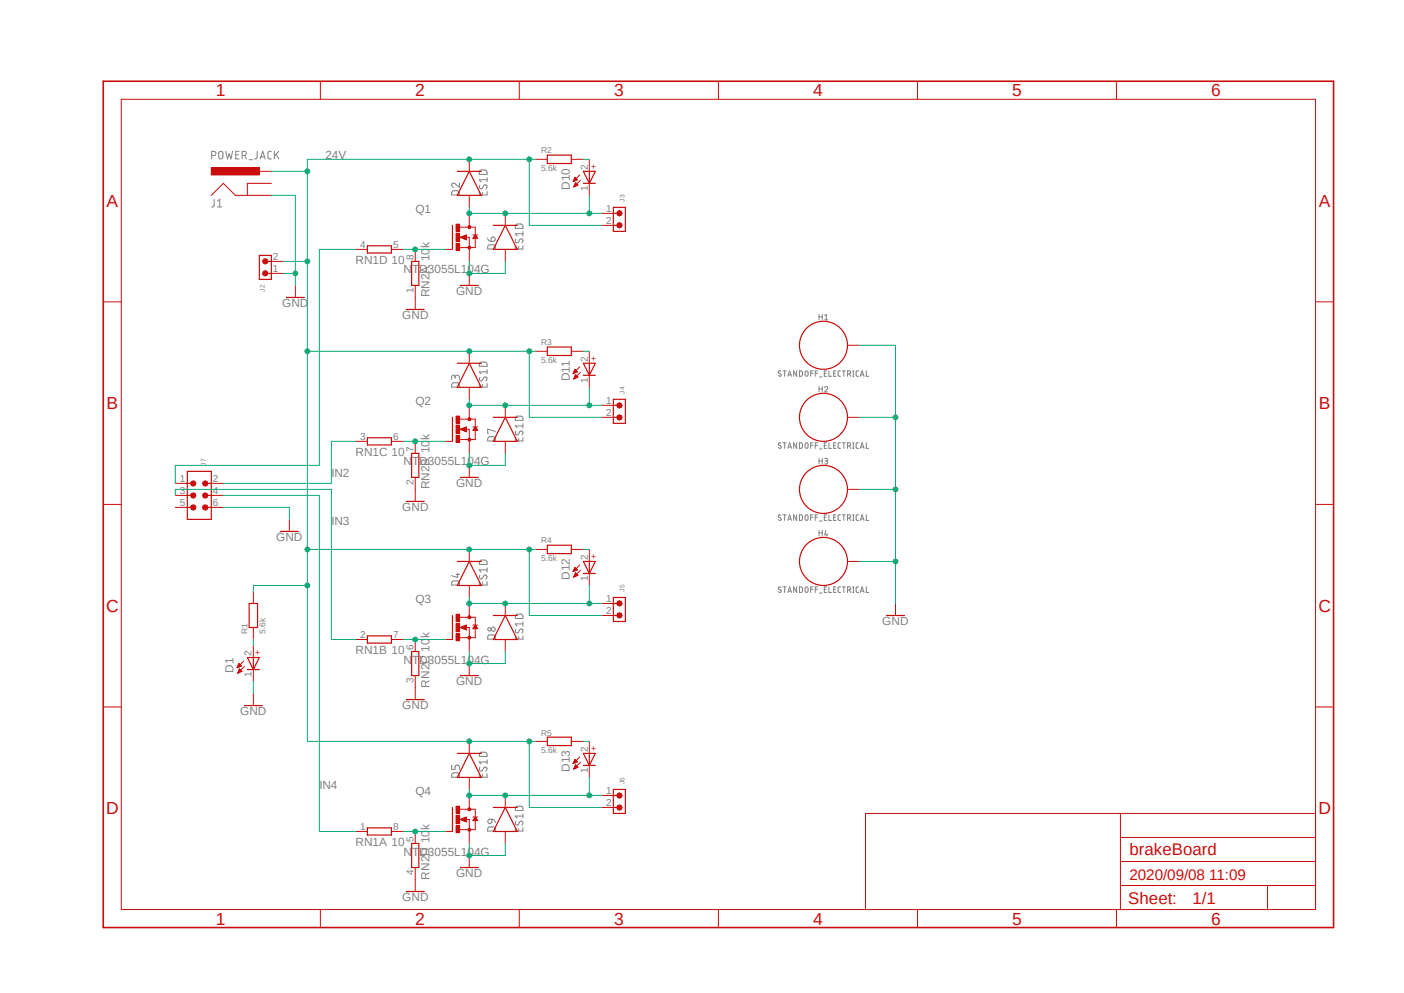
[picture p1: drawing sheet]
<svg xmlns="http://www.w3.org/2000/svg" width="297mm" height="210mm" viewBox="0 0 297 210" stroke-linecap="round" stroke-linejoin="round" font-family="sans-serif">
<path d="M21.3 16.8l261.2 179.9M282.5 16.8l-261.2 179.9" fill="none" stroke="#fff" stroke-width=".21"/>
<g fill="none" stroke="#808080" stroke-width=".21">
<path d="M44.8 32.9h.4a.45 .45 0 0 0 .5-.5 .45 .45 0 0 0-.5-.4h-.4v1.6M46.3 32.2a.46 .46 0 0 1 .5-.2 .46 .46 0 0 1 .4 .4v.7a.45 .45 0 0 1-.5 .5 .45 .45 0 0 1-.4-.5zM47.8 32l.3 1.6 .4-1.1 .4 1.1 .3-1.6M49.9 32.7h.5M50.6 32h-.7v1.6h.7M51.2 32.9h.7a.46 .46 0 0 0 .2-.5 .46 .46 0 0 0-.4-.4h-.5v1.6M51.8 32.9l.3 .7M52.7 33.8h.7M54.4 32v1.3a.4 .4 0 0 1-.6 .3M55 33.6l.6-1.6 .5 1.6M55.2 33.2h.8M57.4 32h-.5l-.2 .3v1.1l.7 .2"/>
<path d="M58 32v1.6M58.4 32.6l.6 1M59 32l-1 1M97.2 38.7v.9l-.9-.7a.45 .45 0 0 0-.8 .1 .45 .45 0 0 0 .4 .6M101.5 39.2l-.1 .6a.38 .38 0 0 0 .7 0l.3-.6a.34 .34 0 0 1 .6 0v.3l-.2 .5M101.6 36h1.2l.2 .4v.5h-1.6v-.5zM103 37.6v.9M103 38h-1.6l.4 .5M45.3 42.2v1.2a.38 .38 0 0 1-.5 .4M46 43.8h.9M46 42.5l.5-.3v1.6M95.8 40.4a1.26 1.26 0 0 1 1.3 .2l.1 .6h-1.7v-.4z"/>
<path d="M101.4 40.5v.7h1.6v-.7M102.1 40.7v.5M103.2 50.3a.72 .72 0 0 0 .7 .8M103.4 51.8a1.3 1.3 0 0 1 1.3 .2l.1 .7h-1.6v-.5zM103.9 50.3a.46 .46 0 0 1 .8 .1 .46 .46 0 0 1-.3 .7h-.5zM109 51.9v.8h1.6v-.8M109.1 50.6v.6a.38 .38 0 0 0 .6 0l.2-.5a.37 .37 0 0 1 .5-.2 .37 .37 0 0 1 .2 .4l-.2 .5M109.2 47.5h1.2l.2 .1v.7h-1.6v-.5zM109.7 52.1v.6M110.6 49v.9M110.6 49.4h-1.6l.4 .5M96.3 79.8a.47 .47 0 0 1 .4-.5 .47 .47 0 0 1 .5 .5v.4"/>
<path d="M101.5 79.8l-.1 .2a.38 .38 0 0 0 .1 .5 .38 .38 0 0 0 .6-.1l.3-.5a.37 .37 0 0 1 .4-.2 .37 .37 0 0 1 .2 .4l-.2 .5M101.6 76.6a1.3 1.3 0 0 1 1.4 .2v.7h-1.6zM103 78.2v.9M103 78.7h-1.6l.4 .4M165.2 78.5l-.4-.1-.2 .3 .6 .5v.3l-.2 .1-.4-.2M165.7 78.4h.6M166 78.4v1.2M166.7 79.6l.3-1.2 .4 1.2M166.8 79.3h.5M168.5 78.4v1.2l-.6-1.2v1.2M169.1 78.4l.6 .2 .1 .6-.2 .3-.5 .1zM170.3 78.6l.3-.2 .3 .2v.6a.32 .32 0 0 1-.3 .4 .32 .32 0 0 1-.3-.4z"/>
<path d="M171.5 79h.5M172 78.4h-.5v1.2M172.5 79h.5M173 78.4h-.5v1.2M173.3 66.5v1.1M173.3 67h.6M173.4 79.7h.5M173.9 66.5v1.1M174.4 79h.4M174.5 66.8l.3-.3v1.1M174.5 67.6h.6M174.9 78.4h-.5v1.2h.5"/>
<path d="M175.3 78.4v1.2h.6M176.4 79h.3M176.9 78.4h-.5v1.2h.5M177.8 78.4l-.4 .1-.1 .2v.8l.5 .1M178.2 78.4h.6M178.5 78.4v1.2M179.3 79.1h.3a.32 .32 0 0 0 .4-.3 .32 .32 0 0 0-.4-.4h-.3v1.2M179.7 79.1l.3 .5M180.4 78.4h.2M180.4 79.6h.2M180.5 78.4v1.2M181.6 78.4l-.4 .1-.1 .2v.8l.5 .1"/>
<path d="M182 79.6l.4-1.2 .4 1.2M182.1 79.3h.6M183.3 78.4v1.2h.5M95.8 81h1.1l.3 .4v.5h-1.7v-.5zM96.3 80.1l-.1-.6a.37 .37 0 0 0-.4-.2 .37 .37 0 0 0-.3 .4v.5M101.4 81.1v.8h1.6v-.8M102.1 81.3v.6M103.4 92.4a1.3 1.3 0 0 1 1.3 .2l.1 .7h-1.6zM104.8 91.2l-1.6-.4v.9h.1M109 92.5v.8h1.6v-.8M109.1 91.2v.2a.38 .38 0 0 0 .1 .5 .38 .38 0 0 0 .5-.1l.2-.5a.37 .37 0 0 1 .4-.1 .37 .37 0 0 1 .3 .3l-.2 .5M109.2 88.1a1.3 1.3 0 0 1 1.4 .1v.7h-1.6v-.5z"/>
<path d="M109.7 92.8v.5M110.6 89.6v.9M110.6 90.1h-1.6l.4 .4M165.2 93.8l-.4-.1-.2 .2 .5 .4 .1 .4-.2 .1-.4-.1M165.7 93.6h.6M166 93.6v1.2M166.7 94.8l.3-1.2 .4 1.2M166.8 94.5h.5M168.5 93.6v1.2l-.6-1.2v1.2M169.1 93.6l.6 .2 .1 .7-.2 .3h-.5zM170.5 93.7a.32 .32 0 0 1 .4 .3v.5a.32 .32 0 0 1-.3 .3 .32 .32 0 0 1-.3-.3zM171.5 94.2h.5"/>
<path d="M172 93.6h-.5v1.2M172.5 94.2h.5M173 93.6h-.5v1.2M173.3 81.7v1.2M173.3 96.9v1.2M173.3 82.3h.6M173.3 97.5h.6M173.4 95h.5M173.9 81.7v1.2M173.9 96.9v1.2M174.4 94.2h.4M174.5 82l.2-.3h.3l.1 .4-.6 .8h.6"/>
<path d="M174.5 96.9h.3l.3 .3-.1 .2-.4 .1M174.8 97.5l.2 .1v.4l-.5 .1M174.9 93.6h-.5v1.2h.5M175.3 93.6v1.2h.6M176.4 94.2h.3M176.9 93.6h-.5v1.2h.5M177.8 93.6l-.4 .1-.1 .2v.8l.5 .1M178.2 93.6h.6M178.5 93.6v1.2M179.3 94.3h.3a.34 .34 0 0 0 .4-.3 .34 .34 0 0 0-.4-.4h-.3v1.2M179.7 94.3l.3 .5M180.4 93.6h.2"/>
<path d="M180.4 94.8h.2M180.5 93.6v1.2M181.6 93.6l-.4 .1-.1 .2v.8l.5 .1M182 94.8l.4-1.2 .4 1.2M182.1 94.5h.6M183.3 93.6v1.2h.5M101.6 118.5h1.2l.2 .4v.5h-1.6v-.5zM165.2 109l-.3-.1-.3 .2 .2 .3 .3 .2 .1 .3-.2 .2-.4-.2M165.7 108.9h.6M166 108.9v1.2M166.7 110.1l.3-1.2 .4 1.2M166.8 109.8h.5"/>
<path d="M168.5 108.9v1.2l-.6-1.2v1.2M169.1 108.9l.6 .2 .1 .6-.2 .3-.5 .1zM170.5 108.9a.32 .32 0 0 1 .4 .3v.5a.32 .32 0 0 1-.3 .4 .32 .32 0 0 1-.3-.4zM171.5 109.4h.5M172 108.9h-.5v1.2M172.5 109.4h.5M173 108.9h-.5v1.2M173.3 112.2v1.2M173.3 112.7h.6M173.4 110.2h.5M173.9 112.2v1.2M174.4 109.4h.4"/>
<path d="M174.7 112.2l-.2 .9h.6M174.9 108.9h-.5v1.2h.5M174.9 112.9v.5M175.3 108.9v1.2h.6M176.4 109.4h.3M176.9 108.9h-.5v1.2h.5M177.8 108.9h-.3l-.2 .2v.8l.5 .2M178.2 108.9h.6M178.5 108.9v1.2M179.3 109.6h.3a.34 .34 0 0 0 .4-.4 .34 .34 0 0 0-.4-.3h-.3v1.2M179.7 109.6l.3 .5M180.4 108.9h.2"/>
<path d="M180.4 110.1h.2M180.5 108.9v1.2M181.6 108.9h-.2l-.3 .2v.8l.5 .2M182 110.1l.4-1.2 .4 1.2M182.1 109.8h.6M183.3 108.9v1.2h.5M95.6 123.1a1.26 1.26 0 0 1 1.3-.2l.3 .4v.4h-1.7zM96.5 121.5h.7M96.8 121.2v.9l-1.3-.3M101.4 123v.7h1.6v-.7M101.5 121.7l-.1 .2a.37 .37 0 0 0 .2 .5 .37 .37 0 0 0 .5-.1l.4-.7a.38 .38 0 0 1 .5 .4l-.2 .5M102.1 123.2v.5"/>
<path d="M103 120.1v.9M103 120.5h-1.6l.4 .5M103.4 134.3a1.3 1.3 0 0 1 1.3 .2l.1 .7h-1.6v-.5zM109 134.5v.7h1.6v-.7M109.1 133.1v.6a.38 .38 0 0 0 .6 0l.2-.5a.37 .37 0 0 1 .5-.2 .37 .37 0 0 1 .2 .4l-.2 .5M109.2 130h1.2l.2 .1v.7h-1.6v-.5zM109.7 134.6v.6M110.6 131.5v.9M110.6 132h-1.6l.4 .4M165.2 124.2h-.4l-.2 .2 .2 .2 .4 .3v.3l-.2 .1-.4-.2M165.7 124.1h.6M166 124.1v1.2"/>
<path d="M166.7 125.3l.3-1.2 .4 1.2M166.8 125h.5M168.5 124.1v1.2l-.6-1.2v1.2M169.1 124.1l.6 .2 .1 .7-.2 .3h-.5zM170.5 124.2a.32 .32 0 0 1 .4 .3v.5a.32 .32 0 0 1-.3 .3 .32 .32 0 0 1-.3-.3zM171.5 124.6h.5M172 124.1h-.5v1.2M172.5 124.6h.5M173 124.1h-.5v1.2M173.4 125.4h.5M174.4 124.6h.4M174.9 124.1h-.5v1.2h.5"/>
<path d="M175.3 124.1v1.2h.6M176.4 124.6h.3M176.9 124.1h-.5v1.2h.5M177.8 124.1h-.3l-.2 .3v.8l.5 .1M178.2 124.1h.6M178.5 124.1v1.2M179.3 124.8l.5-.1a.31 .31 0 0 0 .1-.4 .31 .31 0 0 0-.3-.2h-.3v1.2M179.7 124.8l.3 .5M180.4 124.1h.2M180.4 125.3h.2M180.5 124.1v1.2M181.6 124.1h-.2l-.3 .3v.8l.5 .1"/>
<path d="M182 125.3l.4-1.2 .4 1.2M182.1 125h.6M183.3 124.1v1.2h.5M101.6 159.1a1.3 1.3 0 0 1 1.4 .2v.7h-1.6zM95.5 161.8v.9h.8v-.5a.47 .47 0 0 1 .4-.4 .47 .47 0 0 1 .5 .4v.5M95.6 163.7l.4-.3 .9 .1 .3 .4v.5h-1.7zM101.4 163.7v.7h1.6v-.7M101.5 162.3l-.1 .6a.38 .38 0 0 0 .7 0l.3-.5a.37 .37 0 0 1 .4-.2 .37 .37 0 0 1 .2 .4l-.2 .5M102.1 163.8v.6M103 160.7v.9M103 161.2h-1.6l.4 .4M103.3 175.1l.3-.2 1 .1 .2 .3v.5h-1.6z"/>
<path d="M103.4 173.3h.7l-.1 .7a.47 .47 0 0 1-.7 0 .47 .47 0 0 1 .1-.7zM104.1 173.3a.72 .72 0 0 1 .7 .7M109 175v.8h1.6v-.8M109.1 173.7v.2a.38 .38 0 0 0 .1 .5 .38 .38 0 0 0 .5-.1l.2-.5a.37 .37 0 0 1 .4-.1 .37 .37 0 0 1 .3 .3l-.2 .5M109.2 170.6a1.3 1.3 0 0 1 1.4 .1v.7h-1.6zM109.7 175.3v.5M110.6 172.1v.9M110.6 172.6h-1.6l.4 .4"/>
<circle cx="103.5" cy="133.1" r=".35"/>
<circle cx="104.4" cy="133.1" r=".45"/>
</g>
<g fill="none" stroke="#c90d0c" stroke-width=".21">
<path d="M67.8 17.2v3.8M109.9 17.2v3.8M152 17.2v3.8M194.1 17.2v3.8M236.2 17.2v3.8M25.7 21h252.6v171.4h-252.6zM99.3 33.7v2.5M113.2 33.7h2.6M120.9 33.7h2.5M75.2 52.7h2.5M82.8 52.7h2.5M87.8 52.7v2.6"/>
<path d="M99.3 41.3v2.6M99.3 57.8v2.6M106.9 45.1v2.6M106.9 52.7v2.6M127.2 45.1h2.6M127.2 47.7h2.6M21.8 63.8h3.9M62.5 60.4v2.5M87.8 60.4v2.5M278.3 63.8h3.8M75.2 93.3h2.5M82.8 93.3h2.5"/>
<path d="M87.8 93.3v2.6M21.8 106.7h3.9M87.8 101v2.5M278.3 106.7h3.8M75.2 135.3h2.5M82.8 135.3h2.5M87.8 135.3v2.5M21.8 149.5h3.9M87.8 142.9v2.5M278.3 149.5h3.8M75.2 175.9h2.5M82.8 175.9h2.5"/>
<path d="M87.8 175.9v2.5M237 172v20.4M237 177.1h41.3M278.3 172h-95.2v20.4M67.8 192.4v3.8M87.8 183.5v2.5M109.9 192.4v3.8M152 192.4v3.8M194.1 192.4v3.8M236.2 192.4v3.8M237 187.3h41.3M237 182.2h41.3"/>
<path d="M268.1 187.3v5.1"/>
</g>
<path d="M21.8 17.2h260.3v179h-260.3z" fill="none" stroke="#c90d0c" stroke-width=".34"/>
<g fill="none" stroke="#c90d0c" stroke-width=".25">
<path d="M96.7 36.2h5.1M99.3 36.2l2.5 5.1h-5.1zM115.8 32.8h5.1v1.8h-5.1zM77.7 52h5.1v1.5h-5.1zM87.1 55.3h1.5v5.1h-1.5zM104.4 47.7h5M106.9 47.7l2.5 5h-5zM129.8 47.7h1.2M129.8 43.9h2.5v5h-2.5zM129.8 45.1h1.2M60.6 62.9h3.8M97.4 60.4h3.8"/>
<path d="M77.7 92.6h5.1v1.5h-5.1zM87.1 95.9h1.5v5.1h-1.5zM77.7 134.5h5.1v1.5h-5.1zM87.1 137.8h1.5v5.1h-1.5zM77.7 175.1h5.1v1.5h-5.1zM87.1 178.4h1.5v5.1h-1.5z"/>
</g>
<circle cx="131" cy="45.1" r=".57" fill="#c90d0c"/>
<circle cx="131" cy="45.1" r=".57" fill="none" stroke="#c90d0c" stroke-width=".21"/>
<circle cx="131" cy="47.6" r=".57" fill="#c90d0c"/>
<g fill="none" stroke="#c90d0c" stroke-width=".21">
<path d="M57.4 57.8h2.5M57.4 55.3h2.5"/>
<circle cx="131" cy="47.6" r=".57"/>
</g>
<path d="M54.9 54h2.5v5.1h-2.5zM56.1 57.8h1.3M56.1 55.3h1.3" fill="none" stroke="#c90d0c" stroke-width=".25"/>
<circle cx="56.1" cy="57.8" r=".57" fill="#c90d0c"/>
<circle cx="56.1" cy="57.8" r=".57" fill="none" stroke="#c90d0c" stroke-width=".21"/>
<circle cx="56.1" cy="55.3" r=".57" fill="#c90d0c"/>
<g fill="none" stroke="#c90d0c" stroke-width=".21">
<path d="M121.3 38.3h.2M121.3 38.2h.4M121.4 38.1h.4M121.4 38.1h.6M121.4 39.5h.1M121.5 38h.6M121.5 39.4h.3M121.5 37.8h.5M121.5 37.8h.4M121.5 39.3h.5M121.5 37.7h.3M121.5 39.2h.7"/>
<path d="M121.5 39.1h.7M121.6 37.6h.1M121.6 39h.5M121.6 37.5l.5 .5-.9 .4zM121.6 38.9h.4M121.7 38.9h.3M121.7 38.7h.2M121.8 38.7l-.4 .8M121.8 38.7l.5 .5-.9 .3M121.8 38.7h.1M122.6 37l-1.4 1.4M122.8 38.1l-1.4 1.4"/>
<path d="M124.7 33.7v2.5M124.7 38.8v2.5M87.8 62.9v2.5M99.3 74.3v2.5M113.2 74.3h2.6M120.9 74.3h2.5M99.3 81.9v2.6M99.3 98.4v2.6M106.9 85.7v2.6M106.9 93.3v2.6M127.2 85.7h2.6M127.2 88.3h2.6"/>
<circle cx="56.1" cy="55.3" r=".57"/>
</g>
<g fill="none" stroke="#c90d0c" stroke-width=".25">
<path d="M123.4 36.2h2.5l-1.2 2.6zM123.4 38.8h2.5M124.7 36.2v2.6M85.9 65.4h3.8M96.7 76.8h5.1M99.3 76.8l2.5 5.1h-5.1zM115.8 73.4h5.1v1.8h-5.1zM104.4 88.3h5M106.9 88.3l2.5 5h-5zM129.8 88.3h1.2M129.8 84.5h2.5v5h-2.5zM129.8 85.7h1.2"/>
<path d="M97.4 101h3.8"/>
</g>
<circle cx="131" cy="85.7" r=".57" fill="#c90d0c"/>
<circle cx="131" cy="85.7" r=".57" fill="none" stroke="#c90d0c" stroke-width=".21"/>
<circle cx="131" cy="88.3" r=".57" fill="#c90d0c"/>
<g fill="none" stroke="#c90d0c" stroke-width=".21">
<path d="M121.2 79h.1M121.3 78.9h.2M121.3 78.8h.4M121.4 78.7h.5M121.4 78.7h.7M121.5 78.6h.5M121.5 80h.3M121.5 78.4h.5M121.5 79.9h.5M121.5 78.4h.4M121.5 79.8h.7M121.6 78.3h.2"/>
<path d="M121.6 78.2h.1M121.6 79.7h.6M121.6 78.1l.5 .5-.9 .4zM121.6 79.6h.5M121.7 79.5h.3M121.7 79.5h.2M121.7 79.3h.1M121.8 79.2l.5 .6-.9 .3zM122.6 77.6l-1.4 1.4M122.8 78.7l-1.4 1.4M124.7 74.3v2.5M124.7 79.4v2.5"/>
<path d="M121.4 80.1v.1M121.4 80.1h.2M99.3 116.2v2.5M113.2 116.2h2.6M120.9 116.2h2.5M99.3 123.8v2.6M106.9 127.6v2.6M106.9 135.3v2.5M127.2 127.6h2.6M127.2 130.2h2.6M99.3 140.3v2.6"/>
<circle cx="131" cy="88.3" r=".57"/>
</g>
<path d="M123.4 76.8h2.5l-1.2 2.6zM123.4 79.4h2.5M124.7 76.8v2.6M96.7 118.7h5.1M99.3 118.7l2.5 5.1h-5.1zM115.8 115.3h5.1v1.8h-5.1zM104.4 130.2h5M106.9 130.2l2.5 5.1h-5zM129.8 130.2h1.2M129.8 126.4h2.5v5h-2.5zM129.8 127.6h1.2M97.4 142.9h3.8" fill="none" stroke="#c90d0c" stroke-width=".25"/>
<circle cx="131" cy="127.6" r=".57" fill="#c90d0c"/>
<circle cx="131" cy="127.6" r=".57" fill="none" stroke="#c90d0c" stroke-width=".21"/>
<circle cx="131" cy="130.2" r=".57" fill="#c90d0c"/>
<g fill="none" stroke="#c90d0c" stroke-width=".21">
<path d="M122.6 119.5l-1.4 1.4M124.7 116.2v2.5M121.3 120.8h.1M121.3 120.7h.3M121.4 120.6h.4M121.4 120.6h.6M121.4 120.5h.7M121.4 122h.1M121.5 120.4h.5M121.5 121.9h.2M121.5 121.8h.4M121.5 120.3h.4"/>
<path d="M121.5 121.7h.6M121.5 120.2h.3M121.5 121.6h.8M121.6 120.1h.2M121.6 121.5h.6M121.6 120l.5 .5-.9 .4zM121.6 120.1h.1M121.6 121.5h.4M121.7 121.4h.3M121.7 121.3h.2M121.8 121.2l.5 .5-.9 .3zM121.8 121.2h.1"/>
<path d="M122.8 120.6l-1.4 1.4M124.7 121.3v2.5M99.3 156.8v2.5M113.2 156.8h2.6M120.9 156.8h2.5M99.3 164.4v2.6M106.9 168.2v2.6M106.9 175.9v2.5M127.2 168.2h2.6M127.2 170.8h2.6M99.3 180.9v2.6"/>
<circle cx="131" cy="130.2" r=".57"/>
</g>
<path d="M123.4 118.7h2.5l-1.2 2.6zM124.7 118.7v2.6M123.4 121.3h2.5M96.7 159.3h5.1M99.3 159.3l2.5 5.1h-5.1zM115.8 155.9h5.1v1.8h-5.1zM104.4 170.8h5M106.9 170.8l2.5 5.1h-5zM129.8 170.8h1.2M129.8 167h2.5v5h-2.5zM129.8 168.2h1.2M97.4 183.5h3.8" fill="none" stroke="#c90d0c" stroke-width=".25"/>
<circle cx="131" cy="168.3" r=".57" fill="#c90d0c"/>
<circle cx="131" cy="168.3" r=".57" fill="none" stroke="#c90d0c" stroke-width=".21"/>
<circle cx="131" cy="170.8" r=".57" fill="#c90d0c"/>
<g fill="none" stroke="#c90d0c" stroke-width=".21">
<path d="M94.2 52.7h1.5M97.1 50.2h2.2v2.5M97.3 48h3.2v1.7M99.3 47.7v.3M100 49.7h1M100.5 50.3v2.1h-3.3M179.3 73h2.5M179.3 88.3h2.5M61.2 109.9v2.5M87.8 103.5v2.5M179.3 103.5h2.5M179.3 118.7h2.5"/>
<path d="M51.6 139.8l-1.4 1.4M53.6 125.1v2.5M53.6 132.7v2.6M53.6 136.5v2.6M189.4 127.6v2.6M50.2 141.2h.1M50.2 141.1h.2M50.2 141h.4M50.3 140.9h.5M50.3 142.3h.1M50.3 140.8h.8M50.3 142.2h.2"/>
<path d="M50.4 140.8h.6M50.4 140.6h.5M50.4 142.2h.3M50.4 140.5h.4M50.4 142.1h.5M50.5 140.5h.2M50.5 142h.6M50.5 141.9h.6M50.5 140.4h.1M50.5 141.8h.5M50.5 141.7h.4M50.6 141.6h.2"/>
<path d="M50.6 141.5h.2M50.7 141.5l.5 .5-.9 .4zM51.1 140.8l-.6-.5-.3 .9M51.1 140.8l-.9 .4M51.7 141l-1.4 1.4M53.6 141.6v2.5M53.6 146.7v2.5M87.8 145.4v2.6M124.7 156.8v2.5M121.3 161.4h.2M121.3 161.3h.4M121.4 161.2h.4"/>
<path d="M121.4 161.2h.6M121.4 162.6h.1M121.5 161.1h.6M121.5 162.5h.3M121.5 161h.5M121.5 160.9h.4M121.5 162.4h.5M121.5 160.8h.3M121.5 162.3h.7M121.6 160.7h.1M121.6 162.2h.6M121.6 162.1h.5"/>
<path d="M121.6 160.6l.5 .5-.9 .4zM121.6 162.1h.4M121.7 162h.3M121.7 161.9h.2M121.8 161.8l-.4 .8M121.8 161.8l.5 .5-.9 .3M121.8 161.8h.1M122.6 160.1l-1.4 1.4M122.8 161.2l-1.4 1.4M124.7 161.9v2.5M87.8 186v2.6"/>
<circle cx="131" cy="170.8" r=".57"/>
</g>
<g fill="none" stroke="#c90d0c" stroke-width=".25">
<path d="M95.7 47.7v5M59.3 112.4h3.8M85.9 106h3.8M52.3 139.1h2.6l-1.3 2.5zM52.7 127.6h1.8v5.1h-1.8zM53.6 139.1v2.5M187.5 130.2h3.8M51.7 149.2h3.8M52.3 141.6h2.6M85.9 148h3.8M123.4 159.3h2.5l-1.2 2.6zM124.7 159.3v2.6"/>
<path d="M123.4 161.9h2.5M85.9 188.6h3.8"/>
<circle cx="174.2" cy="73" r="5.1"/>
<circle cx="174.2" cy="88.3" r="5.1"/>
<circle cx="174.2" cy="103.5" r="5.1"/>
<circle cx="174.2" cy="118.7" r="5.1"/>
</g>
<path d="M99.1 47.8h.4v.5l-.2 .1-.2-.1z" fill-rule="evenodd" fill="#c90d0c"/>
<path d="M99.1 47.8h.4v.5l-.2 .1-.2-.1z" fill="none" stroke="#c90d0c" stroke-width=".21"/>
<path d="M99.1 52.1h.4v.5h-.4z" fill-rule="evenodd" fill="#c90d0c"/>
<path d="M99.1 52.1h.4v.5h-.4z" fill="none" stroke="#c90d0c" stroke-width=".21"/>
<path d="M96.5 51.5h.7v1.5h-.7z" fill-rule="evenodd" fill="#c90d0c"/>
<path d="M96.5 51.5h.7v1.5h-.7z" fill="none" stroke="#c90d0c" stroke-width=".21"/>
<path d="M96.5 47.4h.7v1.5h-.7z" fill-rule="evenodd" fill="#c90d0c"/>
<path d="M96.5 47.4h.7v1.5h-.7z" fill="none" stroke="#c90d0c" stroke-width=".21"/>
<path d="M96.5 49.3h.7v1.8h-.7z" fill-rule="evenodd" fill="#c90d0c"/>
<g fill="none" stroke="#c90d0c" stroke-width=".21">
<path d="M96.5 49.3h.7v1.8h-.7zM97.4 50.2l1.2-.5v1zM97.4 50.2h1.2M97.6 50.1h1M97.7 50.3h.9M97.8 50h.8M97.9 50.4h.7M98 50h.6M98.1 50.5h.5M98.2 49.9h.4M98.3 50.6h.3M98.5 49.8h.1"/>
<path d="M98.6 50.7h.1M99.3 45.1v2.6M99.3 52.7v2.6M100.1 50.4h.9M100.2 50.3h.8M100.2 50.2h.7M100.2 50.1h.6M100.3 50h.5M100.4 50h.3M100.5 49.9h.2M100.5 49.8h.1M100.5 49.7l.5 .8h-1z"/>
<path d="M94.2 93.3h1.5M97.1 90.8h2.2v2.5M97.3 88.6h3.2v1.7M99.3 88.3v.3M100 90.3h1M100.5 90.9v2.1h-3.3"/>
</g>
<path d="M95.7 88.3v5" fill="none" stroke="#c90d0c" stroke-width=".25"/>
<path d="M99.1 88.4l.2-.1 .2 .1v.5h-.4z" fill-rule="evenodd" fill="#c90d0c"/>
<path d="M99.1 88.4l.2-.1 .2 .1v.5h-.4z" fill="none" stroke="#c90d0c" stroke-width=".21"/>
<path d="M99.1 92.8l.2-.2 .2 .2v.4h-.4z" fill-rule="evenodd" fill="#c90d0c"/>
<path d="M99.1 92.8l.2-.2 .2 .2v.4h-.4z" fill="none" stroke="#c90d0c" stroke-width=".21"/>
<path d="M96.5 92.1h.7v1.5h-.7z" fill-rule="evenodd" fill="#c90d0c"/>
<path d="M96.5 92.1h.7v1.5h-.7z" fill="none" stroke="#c90d0c" stroke-width=".21"/>
<path d="M96.5 88h.7v1.5h-.7z" fill-rule="evenodd" fill="#c90d0c"/>
<path d="M96.5 88h.7v1.5h-.7z" fill="none" stroke="#c90d0c" stroke-width=".21"/>
<path d="M96.5 89.9h.7v1.8h-.7z" fill-rule="evenodd" fill="#c90d0c"/>
<g fill="none" stroke="#c90d0c" stroke-width=".21">
<path d="M96.5 89.9h.7v1.8h-.7zM97.4 90.8l1.2-.5v1zM97.4 90.8h1.2M97.6 90.9h1M97.6 90.7h1M97.8 91h.8M97.8 90.6h.8M98 91.1h.6M98 90.6h.6M98.3 91.2h.3M98.3 90.5h.3M98.5 91.3h.1"/>
<path d="M98.5 90.4h.1M99.3 85.7v2.6M99.3 93.3v2.6M100.1 91h.9M100.2 90.9h.8M100.2 90.8h.7M100.3 90.7h.5M100.3 90.6h.5M100.4 90.6h.3M100.5 90.5h.2M100.5 90.4h.1M100.5 90.3l.5 .8h-1z"/>
<path d="M94.2 135.3h1.5M97.1 132.7h2.2v2.6M97.3 130.6h3.2v1.6M99.3 130.2v.4M100 132.2h1M100.5 132.8v2.1h-3.3"/>
</g>
<path d="M95.7 130.2v5.1" fill="none" stroke="#c90d0c" stroke-width=".25"/>
<path d="M99.1 130.3h.4v.5l-.2 .1-.2-.1z" fill-rule="evenodd" fill="#c90d0c"/>
<path d="M99.1 130.3h.4v.5l-.2 .1-.2-.1z" fill="none" stroke="#c90d0c" stroke-width=".21"/>
<path d="M99.1 134.6h.4v.5l-.2 .1-.2-.1z" fill-rule="evenodd" fill="#c90d0c"/>
<path d="M99.1 134.6h.4v.5l-.2 .1-.2-.1z" fill="none" stroke="#c90d0c" stroke-width=".21"/>
<path d="M96.5 134h.7v1.5h-.7z" fill-rule="evenodd" fill="#c90d0c"/>
<path d="M96.5 134h.7v1.5h-.7z" fill="none" stroke="#c90d0c" stroke-width=".21"/>
<path d="M96.5 129.9h.7v1.5h-.7z" fill-rule="evenodd" fill="#c90d0c"/>
<path d="M96.5 129.9h.7v1.5h-.7z" fill="none" stroke="#c90d0c" stroke-width=".21"/>
<path d="M96.5 131.8h.7v1.8h-.7z" fill-rule="evenodd" fill="#c90d0c"/>
<g fill="none" stroke="#c90d0c" stroke-width=".21">
<path d="M96.5 131.8h.7v1.8h-.7zM97.4 132.7l1.2-.5v1zM97.5 132.8h1.1M97.5 132.7h1.1M97.7 132.8h.9M97.7 132.5h.9M97.9 132.9h.7M98 132.5h.6M98.1 133h.5M98.2 132.4h.4M98.4 132.3h.2M98.4 133.1h.2"/>
<path d="M98.6 133.2h.1M98.6 132.2h.1M99.3 127.6v2.6M99.3 135.3v2.5M100.1 132.9h.9M100.1 132.8h.9M100.2 132.8h.7M100.2 132.7h.7M100.3 132.5h.5M100.4 132.5h.4M100.4 132.4h.3M100.5 132.3h.1"/>
<path d="M100.5 132.2l.5 .8h-1zM100.5 132.2h.1M94.2 175.9h1.5M97.1 173.3h2.2v2.6M97.3 171.2h3.2v1.6M99.3 170.8v.4M100 172.8h1M100.5 173.4v2.1h-3.3"/>
</g>
<path d="M95.7 170.8v5.1" fill="none" stroke="#c90d0c" stroke-width=".25"/>
<path d="M99.1 170.9l.2-.1 .2 .1v.5h-.4z" fill-rule="evenodd" fill="#c90d0c"/>
<path d="M99.1 170.9l.2-.1 .2 .1v.5h-.4z" fill="none" stroke="#c90d0c" stroke-width=".21"/>
<path d="M99.1 175.3l.2-.2 .2 .2v.4h-.4z" fill-rule="evenodd" fill="#c90d0c"/>
<path d="M99.1 175.3l.2-.2 .2 .2v.4h-.4z" fill="none" stroke="#c90d0c" stroke-width=".21"/>
<path d="M96.5 174.6h.7v1.5h-.7z" fill-rule="evenodd" fill="#c90d0c"/>
<path d="M96.5 174.6h.7v1.5h-.7z" fill="none" stroke="#c90d0c" stroke-width=".21"/>
<path d="M96.5 170.5h.7v1.5h-.7z" fill-rule="evenodd" fill="#c90d0c"/>
<path d="M96.5 170.5h.7v1.5h-.7z" fill="none" stroke="#c90d0c" stroke-width=".21"/>
<path d="M96.5 172.4h.7v1.8h-.7z" fill-rule="evenodd" fill="#c90d0c"/>
<g fill="none" stroke="#c90d0c" stroke-width=".21">
<path d="M37.1 102.2h2.5M37.1 104.8h2.5M37.1 107.3h2.5M44.7 102.2h2.5M44.7 104.8h2.5M44.7 107.3h2.5M96.5 172.4h.7v1.8h-.7zM97.4 173.3l1.2-.5v1zM97.4 173.4h1.2M97.6 173.3h1M97.7 173.4h.9M97.8 173.1h.8"/>
<path d="M97.9 173.5h.7M98 173.1h.6M98.1 173.6h.5M98.2 173h.4M98.3 173.7h.3M98.5 172.9h.1M98.6 173.8h.1M99.3 168.2v2.6M99.3 175.9v2.5M100.1 173.5h.9M100.2 173.4h.8M100.2 173.4h.7"/>
<path d="M100.2 173.3h.6M100.3 173.1h.5M100.4 173.1h.3M100.5 173h.2M100.5 172.9h.1M100.5 172.8l.5 .8h-1z"/>
</g>
<path d="M39.6 99.7h5.1v10.2h-5.1zM39.6 102.2h1.3M39.6 104.8h1.3M39.6 107.3h1.3M43.4 102.2h1.3M43.4 104.8h1.3M43.4 107.3h1.3" fill="none" stroke="#c90d0c" stroke-width=".25"/>
<circle cx="40.9" cy="102.3" r=".57" fill="#c90d0c"/>
<circle cx="40.9" cy="102.3" r=".57" fill="none" stroke="#c90d0c" stroke-width=".21"/>
<circle cx="43.4" cy="102.3" r=".57" fill="#c90d0c"/>
<circle cx="43.4" cy="102.3" r=".57" fill="none" stroke="#c90d0c" stroke-width=".21"/>
<circle cx="40.9" cy="104.8" r=".57" fill="#c90d0c"/>
<circle cx="40.9" cy="104.8" r=".57" fill="none" stroke="#c90d0c" stroke-width=".21"/>
<circle cx="43.4" cy="104.8" r=".57" fill="#c90d0c"/>
<circle cx="43.4" cy="104.8" r=".57" fill="none" stroke="#c90d0c" stroke-width=".21"/>
<circle cx="40.9" cy="107.3" r=".57" fill="#c90d0c"/>
<circle cx="40.9" cy="107.3" r=".57" fill="none" stroke="#c90d0c" stroke-width=".21"/>
<circle cx="43.4" cy="107.3" r=".57" fill="#c90d0c"/>
<g fill="none" stroke="#c90d0c" stroke-width=".21">
<path d="M54.9 38.8h-2.6v2.5M44.7 41.3l2.5-2.5 2.6 2.5h5.1"/>
<circle cx="43.4" cy="107.3" r=".57"/>
</g>
<path d="M44.7 35.5h10.2v1.5h-10.2z" fill-rule="evenodd" fill="#c90d0c"/>
<path d="M44.7 35.5h10.2v1.5h-10.2zM54.9 38.8h2.5M54.9 36.2h2.5M54.9 41.3h2.5" fill="none" stroke="#c90d0c" stroke-width=".21"/>
<path d="M99.3 43.9v1.2h27.9M124.7 41.3v3.8" fill="none" stroke="#0dab76" stroke-width=".21"/>
<circle cx="124.7" cy="45.1" r=".51" fill="#0dab76"/>
<circle cx="124.7" cy="45.1" r=".51" fill="none" stroke="#0dab76" stroke-width=".21"/>
<circle cx="106.9" cy="45.1" r=".51" fill="#0dab76"/>
<circle cx="106.9" cy="45.1" r=".51" fill="none" stroke="#0dab76" stroke-width=".21"/>
<circle cx="99.3" cy="45.1" r=".51" fill="#0dab76"/>
<g fill="none" stroke="#0dab76" stroke-width=".21">
<path d="M99.3 55.3v2.5h7.6v-2.5"/>
<circle cx="99.3" cy="45.1" r=".51"/>
</g>
<circle cx="99.3" cy="57.8" r=".51" fill="#0dab76"/>
<g fill="none" stroke="#0dab76" stroke-width=".21">
<path d="M57.4 41.3h5.1v19.1M59.9 57.8h2.6"/>
<circle cx="99.3" cy="57.8" r=".51"/>
</g>
<circle cx="62.5" cy="57.8" r=".51" fill="#0dab76"/>
<g fill="none" stroke="#0dab76" stroke-width=".21">
<path d="M99.3 95.9v2.5h7.6v-2.5"/>
<circle cx="62.5" cy="57.8" r=".51"/>
</g>
<circle cx="99.3" cy="98.4" r=".51" fill="#0dab76"/>
<g fill="none" stroke="#0dab76" stroke-width=".21">
<path d="M99.3 137.8v2.5h7.6v-2.5"/>
<circle cx="99.3" cy="98.4" r=".51"/>
</g>
<circle cx="99.3" cy="140.3" r=".51" fill="#0dab76"/>
<g fill="none" stroke="#0dab76" stroke-width=".21">
<path d="M99.3 178.4v2.5h7.6v-2.5"/>
<circle cx="99.3" cy="140.3" r=".51"/>
</g>
<circle cx="99.3" cy="180.9" r=".51" fill="#0dab76"/>
<g fill="none" stroke="#0dab76" stroke-width=".21">
<path d="M181.8 73h7.6v54.6M181.8 88.3h7.6M47.2 107.3h14v2.6M53.6 144.1v2.6"/>
<circle cx="99.3" cy="180.9" r=".51"/>
</g>
<circle cx="189.4" cy="88.3" r=".51" fill="#0dab76"/>
<g fill="none" stroke="#0dab76" stroke-width=".21">
<path d="M181.8 103.5h7.6"/>
<circle cx="189.4" cy="88.3" r=".51"/>
</g>
<circle cx="189.4" cy="103.5" r=".51" fill="#0dab76"/>
<g fill="none" stroke="#0dab76" stroke-width=".21">
<path d="M181.8 118.7h7.6"/>
<circle cx="189.4" cy="103.5" r=".51"/>
</g>
<circle cx="189.4" cy="118.7" r=".51" fill="#0dab76"/>
<g fill="none" stroke="#0dab76" stroke-width=".21">
<path d="M57.4 36.2h7.6M127.2 47.7h-15.2v-14h-47v21.6h-5.1"/>
<circle cx="189.4" cy="118.7" r=".51"/>
</g>
<circle cx="65" cy="36.2" r=".51" fill="#0dab76"/>
<g fill="none" stroke="#0dab76" stroke-width=".21">
<path d="M112 33.7h1.2"/>
<circle cx="65" cy="36.2" r=".51"/>
</g>
<circle cx="112" cy="33.7" r=".51" fill="#0dab76"/>
<circle cx="112" cy="33.7" r=".51" fill="none" stroke="#0dab76" stroke-width=".21"/>
<circle cx="99.3" cy="33.7" r=".51" fill="#0dab76"/>
<g fill="none" stroke="#0dab76" stroke-width=".21">
<path d="M65 74.3h48.2M112 74.3v14h15.2"/>
<circle cx="99.3" cy="33.7" r=".51"/>
</g>
<circle cx="112" cy="74.3" r=".51" fill="#0dab76"/>
<circle cx="112" cy="74.3" r=".51" fill="none" stroke="#0dab76" stroke-width=".21"/>
<circle cx="99.3" cy="74.3" r=".51" fill="#0dab76"/>
<g fill="none" stroke="#0dab76" stroke-width=".21">
<path d="M65 55.3v19"/>
<circle cx="99.3" cy="74.3" r=".51"/>
</g>
<circle cx="65" cy="55.3" r=".51" fill="#0dab76"/>
<g fill="none" stroke="#0dab76" stroke-width=".21">
<path d="M65 116.2h48.2M112 116.2v14h15.2"/>
<circle cx="65" cy="55.3" r=".51"/>
</g>
<circle cx="112" cy="116.2" r=".51" fill="#0dab76"/>
<circle cx="112" cy="116.2" r=".51" fill="none" stroke="#0dab76" stroke-width=".21"/>
<circle cx="99.3" cy="116.2" r=".51" fill="#0dab76"/>
<g fill="none" stroke="#0dab76" stroke-width=".21">
<path d="M65 74.3v41.9"/>
<circle cx="99.3" cy="116.2" r=".51"/>
</g>
<circle cx="65" cy="74.3" r=".51" fill="#0dab76"/>
<g fill="none" stroke="#0dab76" stroke-width=".21">
<path d="M65 156.8h48.2M112 156.8v14h15.2"/>
<circle cx="65" cy="74.3" r=".51"/>
</g>
<circle cx="112" cy="156.8" r=".51" fill="#0dab76"/>
<circle cx="112" cy="156.8" r=".51" fill="none" stroke="#0dab76" stroke-width=".21"/>
<circle cx="99.3" cy="156.8" r=".51" fill="#0dab76"/>
<g fill="none" stroke="#0dab76" stroke-width=".21">
<path d="M65 116.2v7.6"/>
<circle cx="99.3" cy="156.8" r=".51"/>
</g>
<circle cx="65" cy="116.2" r=".51" fill="#0dab76"/>
<g fill="none" stroke="#0dab76" stroke-width=".21">
<path d="M53.6 125.1v-1.3h11.4v33"/>
<circle cx="65" cy="116.2" r=".51"/>
</g>
<circle cx="65" cy="123.8" r=".51" fill="#0dab76"/>
<g fill="none" stroke="#0dab76" stroke-width=".21">
<path d="M123.4 33.7h1.3M85.3 52.7h8.9"/>
<circle cx="65" cy="123.8" r=".51"/>
</g>
<circle cx="87.8" cy="52.7" r=".51" fill="#0dab76"/>
<g fill="none" stroke="#0dab76" stroke-width=".21">
<path d="M99.3 84.5v1.2h27.9M124.7 81.9v3.8"/>
<circle cx="87.8" cy="52.7" r=".51"/>
</g>
<circle cx="124.7" cy="85.7" r=".51" fill="#0dab76"/>
<circle cx="124.7" cy="85.7" r=".51" fill="none" stroke="#0dab76" stroke-width=".21"/>
<circle cx="106.9" cy="85.7" r=".51" fill="#0dab76"/>
<circle cx="106.9" cy="85.7" r=".51" fill="none" stroke="#0dab76" stroke-width=".21"/>
<circle cx="99.3" cy="85.7" r=".51" fill="#0dab76"/>
<g fill="none" stroke="#0dab76" stroke-width=".21">
<path d="M123.4 74.3h1.3M99.3 126.4v1.2h27.9M124.7 123.8v3.8"/>
<circle cx="99.3" cy="85.7" r=".51"/>
</g>
<circle cx="124.7" cy="127.6" r=".51" fill="#0dab76"/>
<circle cx="124.7" cy="127.6" r=".51" fill="none" stroke="#0dab76" stroke-width=".21"/>
<circle cx="106.9" cy="127.6" r=".51" fill="#0dab76"/>
<circle cx="106.9" cy="127.6" r=".51" fill="none" stroke="#0dab76" stroke-width=".21"/>
<circle cx="99.3" cy="127.6" r=".51" fill="#0dab76"/>
<g fill="none" stroke="#0dab76" stroke-width=".21">
<path d="M123.4 116.2h1.3M99.3 167v1.2h27.9M124.7 164.4v3.8"/>
<circle cx="99.3" cy="127.6" r=".51"/>
</g>
<circle cx="124.7" cy="168.2" r=".51" fill="#0dab76"/>
<circle cx="124.7" cy="168.2" r=".51" fill="none" stroke="#0dab76" stroke-width=".21"/>
<circle cx="106.9" cy="168.2" r=".51" fill="#0dab76"/>
<circle cx="106.9" cy="168.2" r=".51" fill="none" stroke="#0dab76" stroke-width=".21"/>
<circle cx="99.3" cy="168.2" r=".51" fill="#0dab76"/>
<g fill="none" stroke="#0dab76" stroke-width=".21">
<path d="M123.4 156.8h1.3M85.3 175.9h8.9"/>
<circle cx="99.3" cy="168.2" r=".51"/>
</g>
<circle cx="87.8" cy="175.9" r=".51" fill="#0dab76"/>
<g fill="none" stroke="#0dab76" stroke-width=".21">
<path d="M85.3 135.3h8.9"/>
<circle cx="87.8" cy="175.9" r=".51"/>
</g>
<circle cx="87.8" cy="135.3" r=".51" fill="#0dab76"/>
<g fill="none" stroke="#0dab76" stroke-width=".21">
<path d="M85.3 93.3h8.9"/>
<circle cx="87.8" cy="135.3" r=".51"/>
</g>
<circle cx="87.8" cy="93.3" r=".51" fill="#0dab76"/>
<g fill="none" stroke="#0dab76" stroke-width=".21">
<path d="M75.2 52.7h-7.6v45.7h-30.5v3.8M75.2 93.3h-5.1v8.9h-22.9M37.1 104.8v-1.3h33v31.8h5.1M47.2 104.8h20.4v71.1h7.6M53.6 135.3v1.2"/>
<circle cx="87.8" cy="93.3" r=".51"/>
</g>
<g font-size="3.7" fill="#c90d0c">
<text x="45.7" y="20.4">1</text>
<text x="87.8" y="20.4">2</text>
<text x="129.9" y="20.4">3</text>
<text x="172" y="20.4">4</text>
<text x="214.1" y="20.4">5</text>
<text x="256.3" y="20.4">6</text>
<text x="22.5" y="43.7">A</text>
<text x="279" y="43.7">A</text>
<text x="22.5" y="86.6">B</text>
<text x="279" y="86.6">B</text>
<text x="22.4" y="129.4">C</text>
<text x="278.9" y="129.4">C</text>
<text x="22.4" y="172.3">D</text>
<text x="278.9" y="172.3">D</text>
<text x="45.7" y="195.6">1</text>
<text x="87.8" y="195.6">2</text>
<text x="129.9" y="195.6">3</text>
<text x="172" y="195.6">4</text>
<text x="214.1" y="195.6">5</text>
<text x="256.3" y="195.6">6</text>
</g>
<g font-size="3.6" fill="#c90d0c">
<text x="238.9" y="180.9">brakeBoard</text>
<text x="238.7" y="191.2">Sheet:</text>
<text x="252.3" y="191.1">1/1</text>
</g>
<text font-size="3.2" fill="#c90d0c" x="238.9" y="186">2020/09/08 11:09</text>
<g font-size="2.5" fill="#808080">
<text x="68.8" y="33.7">24V</text>
<text x="120.5" y="40.1" transform="rotate(-90 120.5 40.1)">D10</text>
<text x="87.9" y="45.1">Q1</text>
<text x="75.2" y="55.8">RN1D 10</text>
<text x="85.3" y="57.8">NTD3055L104G</text>
<text x="59.7" y="64.9">GND</text>
<text x="90.9" y="62.9" transform="rotate(-90 90.9 62.9)">RN2A 10k</text>
<text x="96.5" y="62.4">GND</text>
<text x="85.1" y="67.5">GND</text>
<text x="120.5" y="80.6" transform="rotate(-90 120.5 80.6)">D11</text>
<text x="87.9" y="85.7">Q2</text>
<text x="70.1" y="101">IN2</text>
<text x="75.2" y="96.4">RN1C 10</text>
<text x="85.3" y="98.4">NTD3055L104G</text>
<text x="90.9" y="103.5" transform="rotate(-90 90.9 103.5)">RN2B 10k</text>
<text x="96.5" y="103">GND</text>
<text x="70.1" y="111.1">IN3</text>
<text x="85.1" y="108.1">GND</text>
<text x="58.4" y="114.4">GND</text>
<text x="120.5" y="122.6" transform="rotate(-90 120.5 122.6)">D12</text>
<text x="87.9" y="127.6">Q3</text>
<text x="186.7" y="132.2">GND</text>
<text x="49.4" y="142.3" transform="rotate(-90 49.4 142.3)">D1</text>
<text x="75.2" y="138.3">RN1B 10</text>
<text x="85.3" y="140.3">NTD3055L104G</text>
<text x="85.1" y="150">GND</text>
<text x="90.9" y="145.4" transform="rotate(-90 90.9 145.4)">RN2C 10k</text>
<text x="96.5" y="144.9">GND</text>
<text x="50.8" y="151.3">GND</text>
<text x="67.6" y="167">IN4</text>
<text x="120.5" y="163.3" transform="rotate(-90 120.5 163.3)">D13</text>
<text x="87.9" y="168.2">Q4</text>
<text x="75.2" y="178.9">RN1A 10</text>
<text x="85.3" y="180.9">NTD3055L104G</text>
<text x="96.5" y="185.5">GND</text>
<text x="85.1" y="190.6">GND</text>
<text x="90.9" y="186" transform="rotate(-90 90.9 186)">RN2D 10k</text>
</g>
<g font-size="2.1" fill="#808080">
<text x="124.3" y="35.9" transform="rotate(-90 124.3 35.9)">2</text>
<text x="124.3" y="40.3" transform="rotate(-90 124.3 40.3)">1</text>
<text x="128.2" y="44.7">1</text>
<text x="128.2" y="47.3">2</text>
<text x="76.2" y="52.4">4</text>
<text x="83.1" y="52.4">5</text>
<text x="57.7" y="57.4">1</text>
<text x="57.7" y="54.9">2</text>
<text x="87.5" y="54.9" transform="rotate(-90 87.5 54.9)">8</text>
<text x="87.5" y="61.9" transform="rotate(-90 87.5 61.9)">1</text>
<text x="124.3" y="76.5" transform="rotate(-90 124.3 76.5)">2</text>
<text x="124.3" y="80.9" transform="rotate(-90 124.3 80.9)">1</text>
<text x="128.2" y="85.4">1</text>
<text x="128.2" y="87.9">2</text>
<text x="76.2" y="93">3</text>
<text x="83.1" y="93">6</text>
<text x="87.5" y="95.5" transform="rotate(-90 87.5 95.5)">7</text>
<text x="38.1" y="101.9">1</text>
<text x="45" y="101.9">2</text>
<text x="38.1" y="104.4">3</text>
<text x="38.1" y="107">5</text>
<text x="45" y="104.4">4</text>
<text x="45" y="107">6</text>
<text x="87.5" y="102.5" transform="rotate(-90 87.5 102.5)">2</text>
<text x="124.3" y="118.4" transform="rotate(-90 124.3 118.4)">2</text>
<text x="124.3" y="122.8" transform="rotate(-90 124.3 122.8)">1</text>
<text x="128.2" y="127.3">1</text>
<text x="128.2" y="129.8">2</text>
<text x="76.2" y="134.9">2</text>
<text x="83.1" y="134.9">7</text>
<text x="87.5" y="137.4" transform="rotate(-90 87.5 137.4)">6</text>
<text x="53.2" y="143.1" transform="rotate(-90 53.2 143.1)">1</text>
<text x="53.2" y="138.7" transform="rotate(-90 53.2 138.7)">2</text>
<text x="87.5" y="144.4" transform="rotate(-90 87.5 144.4)">3</text>
<text x="124.3" y="159" transform="rotate(-90 124.3 159)">2</text>
<text x="124.3" y="163.4" transform="rotate(-90 124.3 163.4)">1</text>
<text x="128.2" y="167.9">1</text>
<text x="128.2" y="170.4">2</text>
<text x="76.2" y="175.5">1</text>
<text x="83.1" y="175.5">8</text>
<text x="87.5" y="178.1" transform="rotate(-90 87.5 178.1)">5</text>
<text x="87.5" y="185" transform="rotate(-90 87.5 185)">4</text>
</g>
<g font-size="1.8" fill="#808080">
<text x="114.5" y="32.4">R2</text>
<text x="114.5" y="36.2">5.6k</text>
<text x="114.5" y="76.8">5.6k</text>
<text x="114.5" y="73">R3</text>
<text x="114.5" y="118.7">5.6k</text>
<text x="114.5" y="114.9">R4</text>
<text x="52.3" y="134" transform="rotate(-90 52.3 134)">R1</text>
<text x="56.1" y="134" transform="rotate(-90 56.1 134)">5.6k</text>
<text x="114.5" y="155.6">R5</text>
<text x="114.5" y="159.3">5.6k</text>
</g>
<g font-size="1.8" fill="#c90d0c">
<text x="126.2" y="35.7" transform="rotate(-90 126.2 35.7)">+</text>
<text x="126.2" y="76.3" transform="rotate(-90 126.2 76.3)">+</text>
<text x="126.2" y="118.2" transform="rotate(-90 126.2 118.2)">+</text>
<text x="55.1" y="138.5" transform="rotate(-90 55.1 138.5)">+</text>
<text x="126.2" y="158.8" transform="rotate(-90 126.2 158.8)">+</text>
</g>
<g font-size="1.4" fill="#808080">
<text x="132.1" y="42.7" transform="rotate(-90 132.1 42.7)">J3</text>
<text x="56" y="61.7" transform="rotate(-90 56 61.7)">J2</text>
<text x="132.1" y="83.3" transform="rotate(-90 132.1 83.3)">J4</text>
<text x="43.5" y="98.5" transform="rotate(-90 43.5 98.5)">J7</text>
<text x="132.1" y="125.2" transform="rotate(-90 132.1 125.2)">J5</text>
<text x="132.1" y="165.8" transform="rotate(-90 132.1 165.8)">J6</text>
</g>
</svg>
